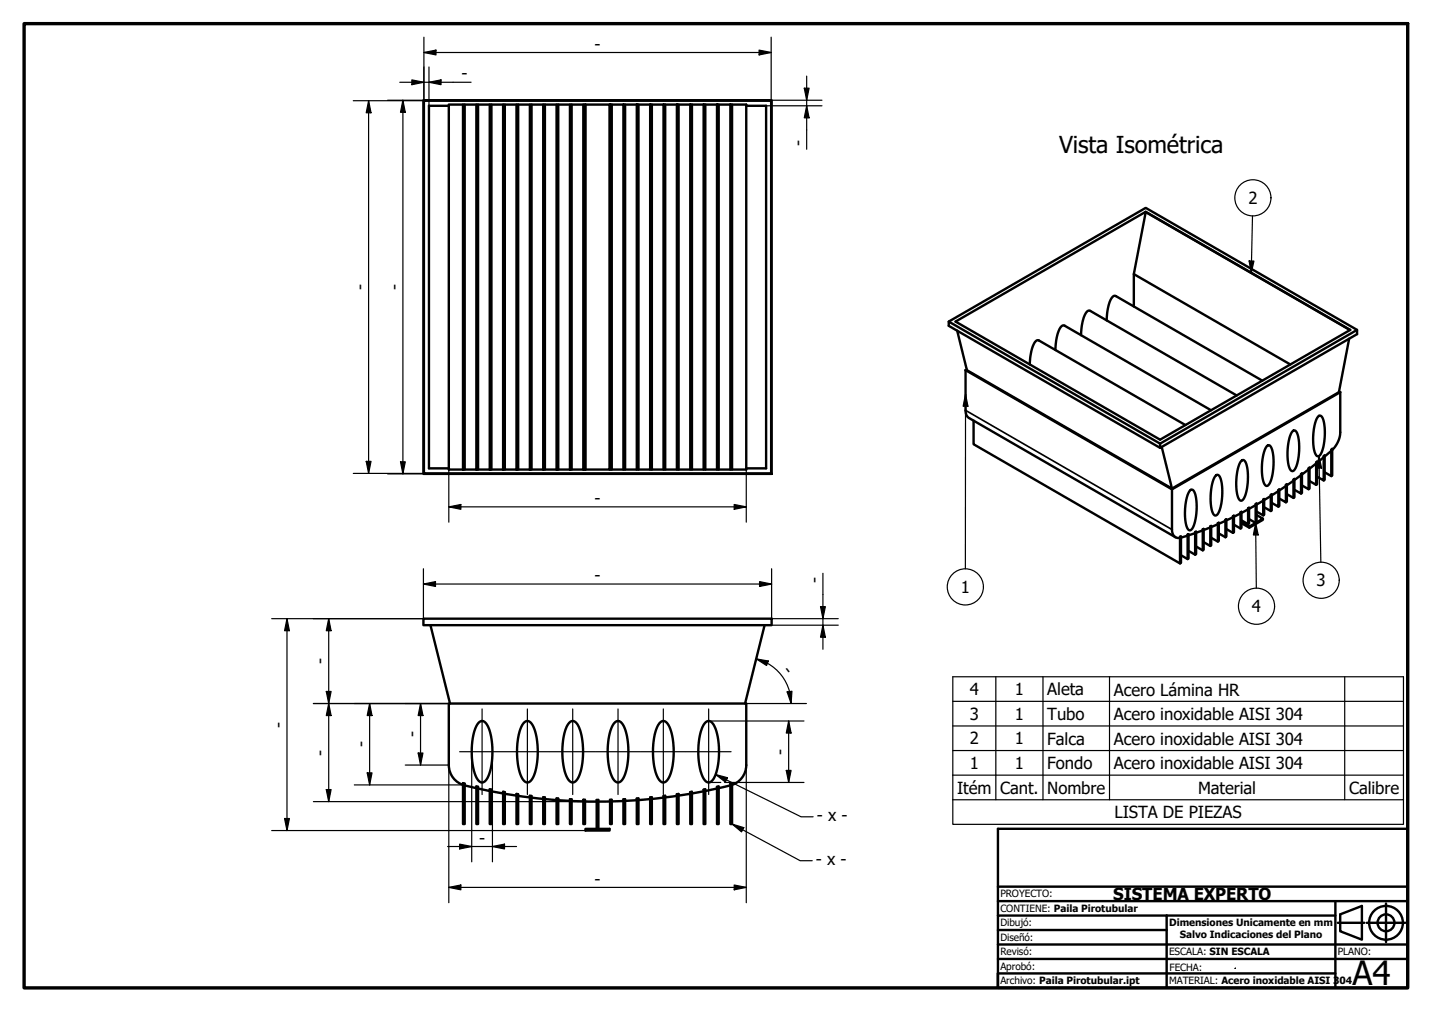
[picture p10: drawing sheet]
<svg xmlns="http://www.w3.org/2000/svg" width="297mm" height="210mm" viewBox="0 0 297 210" stroke-linecap="round" stroke-linejoin="round" font-family="sans-serif">
<!-- layer: Visible (ISO) -->
<g fill="none" stroke="#000" stroke-width=".5">
<path d="M87.8 20.8h72.3v77.5h-72.3zM87.9 20.9h72.1v77.3h-72.1zM93.1 21.9h-4.1v75.2h4.1M96 21.7h-2.9v75.7h2.9M96 21.7h.4v75.7h-.4zM96.4 21.7h2.4M98.8 21.7h.4v75.7h-.4zM99.2 21.7h2.4M101.6 21.7h.3v75.7h-.3zM101.9 21.7h2.5M104.4 21.7h.3v75.7h-.3zM104.7 21.7h2.4"/>
<path d="M107.1 21.7h.4v75.7h-.4zM107.5 21.7h2.4M109.9 21.7h.4v75.7h-.4zM110.3 21.7h2.4M112.7 21.7h.3v75.7h-.3zM113 21.7h2.5M115.5 21.7h.3v75.7h-.3zM115.8 21.7h2.4M118.2 21.7h.4v75.7h-.4zM118.6 21.7h2.4M121 21.7h.3v75.7h-.3zM121.3 21.7h.1"/>
<path d="M121.4 21.7h5v75.7h-5M121.4 21.7v75.7M126.4 21.7h.1M126.5 21.7h.4v75.7h-.4zM126.9 21.7h2.4M129.3 21.7h.4v75.7h-.4zM129.7 21.7h2.4M132.1 21.7h.3v75.7h-.3zM132.4 21.7h2.5M134.9 21.7h.3v75.7h-.3zM135.2 21.7h2.4M137.6 21.7h.4v75.7h-.4z"/>
<path d="M138 21.7h2.4M140.4 21.7h.4v75.7h-.4zM140.8 21.7h2.4M143.2 21.7h.3v75.7h-.3zM143.5 21.7h2.5M146 21.7h.3v75.7h-.3zM146.3 21.7h2.4M148.7 21.7h.4v75.7h-.4zM149.1 21.7h2.4M151.5 21.7h.3v75.7h-.3zM151.8 21.7h3v75.7h-3M154.8 21.9h4.1v75.2h-4.1"/>
<path d="M235.2 56.9l32.5 18.7M237.7 43.9l-39.5 22.8 42.4 24.5 39.5-22.8-42.4-24.4M237.7 44l-2.5 12.9v6.7M237.7 44l42.3 24.5M196.8 66.7l40.9-23.6 43.8 25.3v.9l-40.9 23.6-43.8-25.3v-.9l43.8 25.3v.9M198.5 68.6l2.1 8.2 42.5 24.5-2.1-8.6M200.3 76.8v8.5l.2 .8 .4 .5 42.9 24.8M200.3 76.8l42.8 24.7M200.5 76.6l-.2 .2M213.6 75.6l.2-1.9a3.9 3.9 0 0 1 1.4-3.1l30.7 17.6M218.9 72.6l.1-1.7a4.7 4.7 0 0 1 1.5-3.4l.3 .1 30.4 17.5M224.2 69.5l.2-1.7a4.6 4.6 0 0 1 1.4-3.4l.3 .1 30.4 17.5"/>
<path d="M229.6 66.5l.1-1.7a4.6 4.6 0 0 1 1.4-3.4h.4l30.3 17.6M279.9 70.3l-2.2 11-34.6 20M281.5 68.4l-40.9 23.6M96.4 97.4h2.4M99.2 97.4h2.4M101.9 97.4h2.5M104.7 97.4h2.4M107.5 97.4h2.4M110.3 97.4h2.4M113 97.4h2.5M115.8 97.4h2.4M118.6 97.4h2.4"/>
<path d="M121.3 97.4h.1M126.4 97.4h.1M126.9 97.4h2.4M129.7 97.4h2.4M132.4 97.4h2.5M135.2 97.4h2.4M138 97.4h2.4M140.8 97.4h2.4M143.5 97.4h2.5M146.3 97.4h2.4M149.1 97.4h2.4M202 87.3v4.8l42.8 24.8"/>
<path d="M252.2 98.6a.62 .62 0 0 1 .7 0 .62 .62 0 0 1 .3 .6l.3 2.3-.1 2.5a3.5 3.5 0 0 1-1.2 2.9 1.8 1.8 0 0 1-1-1.8l-.1-1.8 .2-2a5.3 5.3 0 0 1 .9-2.7zM257.5 95.6a.62 .62 0 0 1 .7-.1 .62 .62 0 0 1 .3 .7l.4 2.2-.2 2.6a3.5 3.5 0 0 1-1.2 2.9 1.81 1.81 0 0 1-1-1.9l-.1-2 .2-1.6a5.5 5.5 0 0 1 .9-2.8zM262.8 92.6a.57 .57 0 0 1 .6-.2 .57 .57 0 0 1 .4 .6l.4 2.1-.2 2.8a3.5 3.5 0 0 1-1.2 2.9 1.78 1.78 0 0 1-.9-1.9l-.2-1.9 .2-1.7a6.2 6.2 0 0 1 .9-2.7zM268.1 89.4a.63 .63 0 0 1 .7 0 .63 .63 0 0 1 .3 .6l.4 2.1-.1 2.7a3.5 3.5 0 0 1-1.3 2.9 1.78 1.78 0 0 1-.9-1.8l-.1-2 .1-1.8a5.3 5.3 0 0 1 .9-2.7zM271.6 99.8l1.4 .8v-4.7l.2-.2v4.7l-.2 .2M273.2 98.9l1.4 .8v-5.1l.2-.2v5.1l-.2 .2M273.5 86.4a.63 .63 0 0 1 .7-.1 .63 .63 0 0 1 .3 .7l.3 2.4-.1 2.4a3.5 3.5 0 0 1-1.3 2.8 1.8 1.8 0 0 1-.9-1.8l-.1-1.7 .1-2.1a5.3 5.3 0 0 1 1-2.6zM274.8 98l1.3 .8v-5.5l.2-.2v5.5l-.2 .2M277.8 81.2l.2 .1M278 81.3v8.4a5.6 5.6 0 0 1-1.9 3.8 84.7 84.7 0 0 1-31.4 18.1 1.46 1.46 0 0 1-1.6-1.8v-8.3M278 81.3l-34.9 20.2M244.8 111.3h.2v5.4l-.2 .2z"/>
<path d="M245 115.2l1.3 .8M246.3 110.9l.2-.1v5l-.2 .2zM246.5 114.3l1.4 .8M246.9 101.7a.62 .62 0 0 1 .7 0 .62 .62 0 0 1 .3 .6l.3 2.3-.1 2.5a3.5 3.5 0 0 1-1.3 2.9 1.8 1.8 0 0 1-.9-1.8l-.1-1.8 .2-2.1a5.3 5.3 0 0 1 .9-2.6zM247.9 110.3h.2v4.6l-.2 .2zM248.1 113.4l1.4 .8M249.5 109.8l.2-.1v4.3l-.2 .2zM249.7 112.5l1.3 .7M251 109.2l.2-.1v4l-.2 .1zM251.2 111.5l1.4 .8M252.6 108.5l.2-.1v3.8l-.2 .1zM252.8 110.6l1.4 .8"/>
<path d="M254.2 107.8l.2-.1v3.6l-.2 .1zM254.4 109.7l1.4 .8M255.8 107.1l.2-.1v3.4l-.2 .1zM256 108.8l1.3 .8M257.3 106.3l.2-.1v3.3l-.2 .1zM257.5 108.3l1.6 .9 1.4-.7M257.5 108.5l1.6 1v-.3M257.5 107.9l1.4 .8M258.9 105.4l.2-.1v3.3l-.2 .1zM259.1 107.7l1.4 .8M260.7 106.1l1.3 .8v-3.3l.2-.1v3.3l-.2 .1M260.7 106.8l1.3 .8-1.3 .7v-3.9l-.2 .1v4"/>
<path d="M262 107.6v.2l-2.9 1.7M262.2 105.2l1.4 .8v-3.3l.2-.2v3.4l-.2 .1M263.8 104.3l1.4 .8v-3.5l.2-.1v3.5l-.2 .1M265.4 103.4l1.3 .8v-3.6l.2-.2v3.7l-.2 .1M266.9 102.5l1.4 .8v-3.8l.2-.2v3.9l-.2 .1M268.5 101.6l1.4 .8v-4.1l.2-.1v4.1l-.2 .1M270.1 100.7l1.3 .8v-4.4l.2-.1v4.4l-.2 .1M87.8 128.3h72.3v1.4h-72.3zM89.3 129.7l4 16.2M158.6 129.7l-4.1 16.2M93.1 145.9h61.7v12.8a4.3 4.3 0 0 1-3.3 4.2 113.5 113.5 0 0 1-55.8-.2 4.4 4.4 0 0 1-2.6-4zM99.3 149.9a1.07 1.07 0 0 1 1.1-.3 1.07 1.07 0 0 1 .7 .9 14.6 14.6 0 0 1-.1 11.1 1.08 1.08 0 0 1-1.1 .7 1.08 1.08 0 0 1-1-.9 14.7 14.7 0 0 1 .1-11.1z"/>
<path d="M108.7 149.9a1.08 1.08 0 0 1 1.1-.3 1.08 1.08 0 0 1 .7 .9 14.6 14.6 0 0 1-.1 11.1 1.07 1.07 0 0 1-1.1 .7 1.07 1.07 0 0 1-1-.9 14.6 14.6 0 0 1 .1-11.1zM118.1 149.9a1.07 1.07 0 0 1 1.1-.3 1.07 1.07 0 0 1 .7 .9 14.6 14.6 0 0 1-.1 11.1 1.08 1.08 0 0 1-1.1 .7 1.08 1.08 0 0 1-1-.9 14.6 14.6 0 0 1 .1-11.1zM127.5 149.9l.7-.4a2.65 2.65 0 0 1 1.7 2.4 14.8 14.8 0 0 1-.7 9.7 1.08 1.08 0 0 1-1.1 .7 1.08 1.08 0 0 1-1-.9 14.7 14.7 0 0 1 .1-11.1zM136.9 149.9a1.08 1.08 0 0 1 1.1-.3 1.08 1.08 0 0 1 .7 .9 14.6 14.6 0 0 1-.1 11.1 1.07 1.07 0 0 1-1.1 .7 1.07 1.07 0 0 1-1-.9 14.6 14.6 0 0 1 .1-11.1zM146.3 149.9a1.07 1.07 0 0 1 1.1-.3 1.07 1.07 0 0 1 .7 .9 14.6 14.6 0 0 1-.1 11.1 1.08 1.08 0 0 1-1.1 .7 1.08 1.08 0 0 1-1-.9 14.7 14.7 0 0 1 .1-11.1zM96 162.4l.4 .1v8.4h-.4zM98.8 163.1l.3 .1 .1 7.7h-.4v-7.8M101.9 163.8l-.3-.1v7.2h.3v-7.1M104.3 164.2l.4 .1v6.6h-.3zM107.1 164.7h.4M107.1 164.7v6.2h.4v-6.2M109.9 165.1h.3l.1 5.8h-.4z"/>
<path d="M113 165.4h-.3v5.5h.3v-5.5M115.4 165.6h.4v5.3h-.3zM118.6 165.8v5.1h-.4v-5.1h.4M121.3 165.9h-.3v5h.3v-5M124.1 165.9v6h2.3v.4h-5v-.4h2.4v-6h.3M126.9 165.9h-.4v5h.4v-5M129.3 165.8v5.1h.4v-5.1h-.4M132.4 165.6v5.3h-.3v-5.3h.3M134.9 165.4v5.5h.3v-5.5h-.3M137.6 165.1h.4v5.8h-.4zM140.4 164.7h.3l.1 6.2h-.4v-6.2M143.5 164.2v6.7h-.3v-6.6l.3-.1"/>
<path d="M145.9 163.8l.4-.1v7.2h-.3v-7.1M149.1 163.1v7.8h-.4v-7.7l.4-.1M151.5 162.5l.3-.1v8.5h-.3z"/>
</g>
<!-- layer: Visible fina (ISO) -->
<path d="M200.3 85.1l42.8 24.7" fill="none" stroke="#000" stroke-width=".35"/>
<g fill="none" stroke="#000" stroke-width=".25">
<path d="M259.1 54.1h1l-.6 2.5zM259.8 44.8l-.3 11.8M200.3 81.8l.5 2.5h-1zM200.3 81.8l-.1 36.2M273.6 94.6l.5 2.5h-1zM273.6 94.6l.4 22M260.5 108.5l.5 2.5h-1zM260.5 108.5l.1 13.5M197.6 145.5h93.5M197.6 150.6h93.5M197.6 155.7h93.5M206.6 140.4v25.5"/>
<path d="M216.3 140.4v25.5M230.1 140.4v25.5M278.9 140.4v25.5M148.4 160.6l2.5 .7-.4 .9zM148.4 160.6l17.8 8.8h2.5M151.8 170.9l2.5 .8-.5 .8zM151.8 170.9l14.2 7.6h2.5M197.6 160.8h93.5v-20.4h-93.5v25.5M197.6 165.9v5.1h93.5v-5.1M291.1 160.8v5.1h-93.5"/>
<circle cx="259.9" cy="41" r="3.7"/>
<circle cx="200.2" cy="121.7" r="3.7"/>
<circle cx="260.6" cy="125.7" r="3.7"/>
<circle cx="274" cy="120.4" r="3.7"/>
</g>
<!-- layer: Borde (ISO) -->
<path d="M5 4.9h287v200h-287z" fill="none" stroke="#000" stroke-width=".7"/>
<g fill="none" stroke="#000" stroke-width=".5">
<path d="M207 189.9v-18h85v33h-85M207 192.9h35M207 195.9h85M207 198.9h85M207 183.9h85M207 186.9h85M242 189.9h-35v15v-3h70M242 189.9v15M242 189.9h35M277 186.9v18M277.5 191.4h5.5M278 189.7l4.5-1.8v7l-4.5-1.7z"/>
<path d="M283.5 191.4h8M287.5 187.4v8"/>
<circle cx="287.5" cy="191.4" r="3.5"/>
<circle cx="287.5" cy="191.4" r="1.75"/>
</g>
<!-- layer: 0 -->
<path d="M256.2 200.8h.1" fill="none" stroke="#000" stroke-width=".25"/>
<path d="M291.4 198.9h.6" fill="none" stroke="#000" stroke-width=".25"/>
<!-- layer: Cota (ISO) -->
<g fill="none" stroke="#000" stroke-width=".25">
<path d="M82.9 17.1h14.8M85.4 16.6l2.5 .5-2.5 .5zM87.9 10.9l2.5-.5v1zM87.9 7.7v13.2h-14.6M87.9 10.9h72.1M89 17.1l2.5-.5v1zM89 13.9v8M157.5 10.4l2.5 .5-2.5 .5zM160 7.7v13.2M166.8 18.3h1l-.5 2.5zM167.3 15.8v15.2M76.5 20.9l.5 2.5h-1z"/>
<path d="M76.5 20.9v77.3M80.4 20.8h7.4M83.6 20.8l.5 2.5h-1zM83.6 20.8v77.5M158.9 21.9h11.6M160.1 20.8h10.4M167.3 21.9l.5 2.5h-1zM73.3 98.2h14.6M76 95.7h1l-.5 2.5zM80.4 98.3h7.4M83.1 95.8h1l-.5 2.5zM93.1 97.4v10.9"/>
<path d="M154.8 97.4v10.9M87.8 118v10.3h-31.4M93.1 105.1l2.5-.5v1zM93.1 105.1h61.7M152.3 104.6l2.5 .5-2.5 .5zM160.1 118v10.3h13.8M170.7 118.9v15.8M59.5 128.3l.5 2.5h-1zM59.5 128.3v44M68.2 128.3l.5 2.5h-1zM68.2 128.3v38M87.8 121.1l2.5-.5v1z"/>
<path d="M87.8 121.1h72.3M156.9 136.7l2.5 .4-.4 .9zM156.9 136.7a9.5 9.5 0 0 1 7.2 9.2M157.6 120.6l2.5 .5-2.5 .5zM160.1 129.7h13.8M170.2 125.8h1l-.5 2.5zM170.7 129.7l.5 2.5h-1zM65 145.9h28.1M67.7 143.4h1l-.5 2.5zM68.2 145.9l.5 2.5h-1zM76.7 145.9l.5 2.5h-1zM76.7 145.9v16.9"/>
<path d="M84.1 158.7h9v28.5M86.7 156.2h1l-.5 2.5zM87.2 145.9l.5 2.5h-1zM87.2 145.9v12.8M97.8 156v22.8M102.1 156v22.8M147.1 149.5h19.7M154.8 158.7v28.5M154.8 145.9h12.5M163.1 159.8h1l-.5 2.5zM163.3 143.5l1-.1-.2 2.5zM163.6 149.5l.5 2.5h-1z"/>
<path d="M163.6 149.5v12.8M56.4 172.3h65M59 169.8h1l-.5 2.5zM65 166.3h58.9M67.7 163.8h1l-.5 2.5zM73.5 162.8h22.5M76.2 160.3h1l-.5 2.5zM92.8 175.6h14.3M95.3 175.1l2.5 .5-2.5 .5zM102.1 175.6l2.5-.5v1zM147.1 162.3h2.4M150.3 162.3h16.5"/>
<path d="M93.1 184.1l2.5-.5v1zM93.1 184.1h61.7M152.3 183.6l2.5 .5-2.5 .5z"/>
</g>
<g fill="#000">
<path d="M85.4 16.6l2.5 .5-2.5 .5z" fill-rule="evenodd"/>
<path d="M87.9 10.9l2.5-.5v1z" fill-rule="evenodd"/>
<path d="M89 17.1l2.5-.5v1z" fill-rule="evenodd"/>
<path d="M157.5 10.4l2.5 .5-2.5 .5z" fill-rule="evenodd"/>
<path d="M166.8 18.3h1l-.5 2.5z" fill-rule="evenodd"/>
<path d="M76.5 20.9l.5 2.5h-1z" fill-rule="evenodd"/>
<path d="M83.6 20.8l.5 2.5h-1z" fill-rule="evenodd"/>
<path d="M167.3 21.9l.5 2.5h-1z" fill-rule="evenodd"/>
<path d="M76 95.7h1l-.5 2.5z" fill-rule="evenodd"/>
<path d="M83.1 95.8h1l-.5 2.5z" fill-rule="evenodd"/>
<path d="M93.1 105.1l2.5-.5v1z" fill-rule="evenodd"/>
<path d="M152.3 104.6l2.5 .5-2.5 .5z" fill-rule="evenodd"/>
<path d="M59.5 128.3l.5 2.5h-1z" fill-rule="evenodd"/>
<path d="M68.2 128.3l.5 2.5h-1z" fill-rule="evenodd"/>
<path d="M87.8 121.1l2.5-.5v1z" fill-rule="evenodd"/>
<path d="M157.6 120.6l2.5 .5-2.5 .5z" fill-rule="evenodd"/>
<path d="M156.9 136.7l2.5 .4-.4 .9z" fill-rule="evenodd"/>
<path d="M170.2 125.8h1l-.5 2.5z" fill-rule="evenodd"/>
<path d="M170.7 129.7l.5 2.5h-1z" fill-rule="evenodd"/>
<path d="M67.7 143.4h1l-.5 2.5z" fill-rule="evenodd"/>
<path d="M68.2 145.9l.5 2.5h-1z" fill-rule="evenodd"/>
<path d="M76.7 145.9l.5 2.5h-1z" fill-rule="evenodd"/>
<path d="M86.7 156.2h1l-.5 2.5z" fill-rule="evenodd"/>
<path d="M87.2 145.9l.5 2.5h-1z" fill-rule="evenodd"/>
<path d="M163.1 159.8h1l-.5 2.5z" fill-rule="evenodd"/>
<path d="M163.3 143.5l1-.1-.2 2.5z" fill-rule="evenodd"/>
<path d="M163.6 149.5l.5 2.5h-1z" fill-rule="evenodd"/>
<path d="M59 169.8h1l-.5 2.5z" fill-rule="evenodd"/>
<path d="M67.7 163.8h1l-.5 2.5z" fill-rule="evenodd"/>
<path d="M76.2 160.3h1l-.5 2.5z" fill-rule="evenodd"/>
<path d="M95.3 175.1l2.5 .5-2.5 .5z" fill-rule="evenodd"/>
<path d="M102.1 175.6l2.5-.5v1z" fill-rule="evenodd"/>
<path d="M93.1 184.1l2.5-.5v1z" fill-rule="evenodd"/>
<path d="M152.3 183.6l2.5 .5-2.5 .5z" fill-rule="evenodd"/>
</g>
<g fill="#000">
<path d="M259.1 54.1h1l-.6 2.5z" fill-rule="evenodd"/>
<path d="M200.3 81.8l.5 2.5h-1z" fill-rule="evenodd"/>
<path d="M273.6 94.6l.5 2.5h-1z" fill-rule="evenodd"/>
<path d="M260.5 108.5l.5 2.5h-1z" fill-rule="evenodd"/>
<path d="M148.4 160.6l2.5 .7-.4 .9z" fill-rule="evenodd"/>
<path d="M151.8 170.9l2.5 .8-.5 .8z" fill-rule="evenodd"/>
</g>
<!-- layer: Marca de centro (ISO) -->
<path d="M95.3 155.9h9.3M100 147v17.8M104.7 155.9h9.3M109.4 147v17.8M114.1 155.9h9.3M118.8 147v17.8M123.5 155.9h9.3M128.2 147v17.8M132.9 155.9h9.3M137.6 147v17.8M142.3 155.9h9.3M147 147v17.8" fill="none" stroke="#000" stroke-width=".25"/>
<text font-size="6.9" x="280.6" y="204.4">A4</text>
<text font-size="4.8" x="219.7" y="31.7">Vista Isométrica</text>
<g font-size="3.5">
<text x="123.3" y="10.3">-</text>
<text x="95.7" y="16.5">-</text>
<text x="166.7" y="30.2" transform="rotate(-90 166.7 30.2)">-</text>
<text x="258.9" y="42.3">2</text>
<text x="75.9" y="60.2" transform="rotate(-90 75.9 60.2)">-</text>
<text x="83" y="60.2" transform="rotate(-90 83 60.2)">-</text>
<text x="123.3" y="104.6">-</text>
<text x="123.3" y="120.6">-</text>
<text x="170.1" y="120.9" transform="rotate(-90 170.1 120.9)">-</text>
<text x="199.3" y="123">1</text>
<text x="273.1" y="121.6">3</text>
<text x="259.7" y="127">4</text>
<text x="67.6" y="137.7" transform="rotate(-90 67.6 137.7)">-</text>
<text x="162.1" y="139.2" transform="rotate(52 162.1 139.2)">-</text>
<text x="201.2" y="144.2">4</text>
<text x="201.2" y="149.3">3</text>
<text x="210.5" y="144.2">1</text>
<text x="210.5" y="149.3">1</text>
<text x="217.2" y="144.2">Aleta</text>
<text x="217.2" y="149.3">Tubo</text>
<text x="231" y="144.3">Acero Lámina HR</text>
<text x="231" y="149.3">Acero inoxidable AISI 304</text>
<text x="58.9" y="150.9" transform="rotate(-90 58.9 150.9)">-</text>
<text x="76.1" y="155" transform="rotate(-90 76.1 155)">-</text>
<text x="86.7" y="152.9" transform="rotate(-90 86.7 152.9)">-</text>
<text x="201.2" y="154.4">2</text>
<text x="210.5" y="154.4">1</text>
<text x="217.2" y="154.4">Falca</text>
<text x="231" y="154.4">Acero inoxidable AISI 304</text>
<text x="67.6" y="156.7" transform="rotate(-90 67.6 156.7)">-</text>
<text x="163" y="156.5" transform="rotate(-90 163 156.5)">-</text>
<text x="201.2" y="159.5">1</text>
<text x="210.5" y="159.5">1</text>
<text x="217.2" y="159.5">Fondo</text>
<text x="231" y="159.5">Acero inoxidable AISI 304</text>
<text x="198.5" y="164.7">Itém</text>
<text x="207.5" y="164.6">Cant.</text>
<text x="217.2" y="164.6">Nombre</text>
<text x="248.5" y="164.6">Material</text>
<text x="279.8" y="164.6">Calibre</text>
<text x="169.4" y="170.4">- x -</text>
<text x="231.2" y="169.7">LISTA DE PIEZAS</text>
<text x="99.4" y="175">-</text>
<text x="169.2" y="179.5">- x -</text>
<text x="123.3" y="183.5">-</text>
<text x="230.9" y="186.6">SISTEMA EXPERTO</text>
</g>
<g font-size="2.1">
<text x="207.5" y="186.2">PROYECTO:</text>
<text x="207.5" y="189.2">CONTIENE: Paila Pirotubular</text>
<text x="207.5" y="195.2">Diseñó:</text>
<text x="207.5" y="192.2">Dibujó:</text>
<text x="242.5" y="192.1">Dimensiones Unicamente en mm</text>
<text x="244.7" y="194.6">Salvo Indicaciones del Plano</text>
<text x="207.5" y="201.2">Aprobó:</text>
<text x="207.5" y="198.2">Revisó:</text>
<text x="242.5" y="198.2">ESCALA: SIN ESCALA</text>
<text x="242.6" y="201.4">FECHA:</text>
<text x="277.5" y="198.2">PLANO:</text>
<text x="207.5" y="204.2">Archivo: Paila Pirotubular.ipt</text>
<text x="242.5" y="204.2">MATERIAL: Acero inoxidable AISI 304</text>
</g>
</svg>
